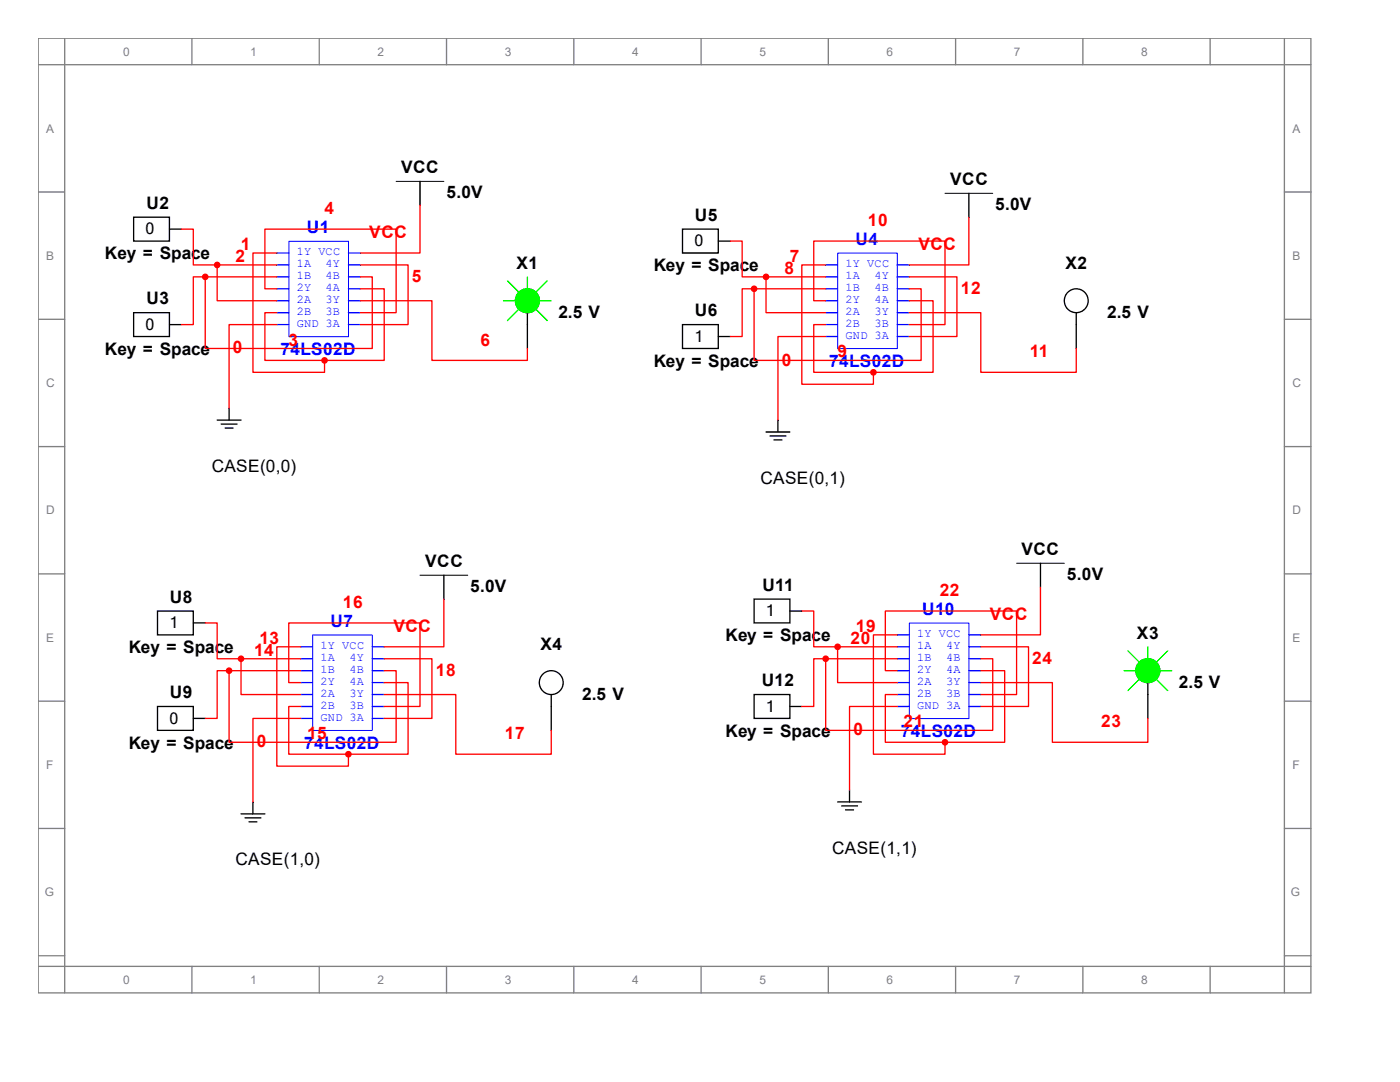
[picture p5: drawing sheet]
<svg xmlns="http://www.w3.org/2000/svg" width="279mm" height="216mm" viewBox="0 0 279 216" stroke-linecap="round" stroke-linejoin="round" font-family="sans-serif">
<g fill="none" stroke="#808080" stroke-width=".26">
<path d="M7.6 7.6h254v190.5h-254zM7.6 12.9h254M12.9 7.6v190.5M38.3 7.6v5.3M63.7 7.6v5.3M89.1 7.6v5.3M114.5 7.6v5.3M139.9 7.6v5.3M165.3 7.6v5.3M190.7 7.6v5.3M216.1 7.6v5.3M241.5 7.6v5.3"/>
<path d="M256.3 7.6v190.5M7.6 38.3h5.3M256.3 38.3h5.3M7.6 63.7h5.3M256.3 63.7h5.3M7.6 89.1h5.3M256.3 89.1h5.3M7.6 114.5h5.3M256.3 114.5h5.3M7.6 139.9h5.3M256.3 139.9h5.3M7.6 165.3h5.3"/>
<path d="M256.3 165.3h5.3M7.6 190.7h5.3M7.6 192.8h254M38.3 192.8v5.3M63.7 192.8v5.3M89.1 192.8v5.3M114.5 192.8v5.3M139.9 192.8v5.3M165.3 192.8v5.3M190.7 192.8v5.3M216.1 192.8v5.3M241.5 192.8v5.3"/>
<path d="M256.3 190.7h5.3"/>
</g>
<path d="M57.7 48.1h11.9v19.1h-11.9z" fill="none" stroke="#00f" stroke-width=".2"/>
<path d="M55.2 52.9h2.4" fill="none" stroke="#00f" stroke-width=".26"/>
<path d="M55.2 55.2h2.4" fill="none" stroke="#00f" stroke-width=".26"/>
<path d="M55.2 50.5h2.4" fill="none" stroke="#00f" stroke-width=".26"/>
<path d="M55.2 60h2.4" fill="none" stroke="#00f" stroke-width=".26"/>
<path d="M55.2 62.4h2.4" fill="none" stroke="#00f" stroke-width=".26"/>
<path d="M55.2 57.6h2.4" fill="none" stroke="#00f" stroke-width=".26"/>
<path d="M55.2 64.8h2.4" fill="none" stroke="#00f" stroke-width=".26"/>
<path d="M69.5 60h2.4" fill="none" stroke="#00f" stroke-width=".26"/>
<path d="M69.5 62.4h2.4" fill="none" stroke="#00f" stroke-width=".26"/>
<path d="M69.5 64.8h2.4" fill="none" stroke="#00f" stroke-width=".26"/>
<path d="M69.5 52.9h2.4" fill="none" stroke="#00f" stroke-width=".26"/>
<path d="M69.5 55.2h2.4" fill="none" stroke="#00f" stroke-width=".26"/>
<path d="M69.5 57.6h2.4" fill="none" stroke="#00f" stroke-width=".26"/>
<path d="M69.5 50.5h2.4" fill="none" stroke="#00f" stroke-width=".26"/>
<path d="M79.1 36.2h9.5" fill="none" stroke="#000" stroke-width=".2"/>
<path d="M83.8 36.2v4.8M26.7 43.3h7.1v4.8h-7.1zM33.8 45.7h2.4M26.7 62.4h7.1v4.8h-7.1zM33.8 64.8h2.4M43.3 83.8h4.8M44.1 84.6h3.2M44.9 85.4h1.6M45.7 81.4v2.4" fill="none" stroke="#000" stroke-width=".26"/>
<g fill="#f00" stroke="#f00" stroke-width=".26">
<circle cx="43.3" cy="52.9" r=".53"/>
<circle cx="41" cy="55.2" r=".53"/>
<circle cx="64.8" cy="71.9" r=".53"/>
</g>
<path d="M36.2 45.7h2.4v7.2h4.7M41 55.2h-2.4v9.6h-2.4M41 55.2v14.3h33.3v-14.3h-2.4M41 55.2h14.2M43.3 52.9v7.1h11.9M43.3 52.9h11.9M55.2 50.5h-4.7v23.8h14.3v-2.4M55.2 57.6h-2.3v-11.9h26.2v16.7h-7.2M71.9 57.6h4.8v14.3h-11.9M71.9 52.9h9.5v11.9h-9.5M83.8 41v9.5h-11.9M55.2 62.4h-2.3v9.5h11.9" fill="none" stroke="#f00" stroke-width=".26"/>
<path d="M167.2 50.5h11.9v19.1h-11.9z" fill="none" stroke="#00f" stroke-width=".2"/>
<path d="M164.8 55.2h2.4" fill="none" stroke="#00f" stroke-width=".26"/>
<path d="M164.8 57.6h2.4" fill="none" stroke="#00f" stroke-width=".26"/>
<path d="M164.8 52.9h2.4" fill="none" stroke="#00f" stroke-width=".26"/>
<path d="M164.8 62.4h2.4" fill="none" stroke="#00f" stroke-width=".26"/>
<path d="M164.8 64.8h2.4" fill="none" stroke="#00f" stroke-width=".26"/>
<path d="M164.8 60h2.4" fill="none" stroke="#00f" stroke-width=".26"/>
<path d="M164.8 67.2h2.4" fill="none" stroke="#00f" stroke-width=".26"/>
<path d="M179.1 62.4h2.4" fill="none" stroke="#00f" stroke-width=".26"/>
<path d="M179.1 64.8h2.4" fill="none" stroke="#00f" stroke-width=".26"/>
<path d="M179.1 67.2h2.4" fill="none" stroke="#00f" stroke-width=".26"/>
<path d="M179.1 55.2h2.4" fill="none" stroke="#00f" stroke-width=".26"/>
<path d="M179.1 57.6h2.4" fill="none" stroke="#00f" stroke-width=".26"/>
<path d="M179.1 60h2.4" fill="none" stroke="#00f" stroke-width=".26"/>
<path d="M179.1 52.9h2.4" fill="none" stroke="#00f" stroke-width=".26"/>
<path d="M188.6 38.6h9.5" fill="none" stroke="#000" stroke-width=".2"/>
<path d="M193.4 38.6v4.7M136.2 45.7h7.2v4.8h-7.2zM143.4 48.1h2.3M136.2 64.8h7.2v4.7h-7.2zM143.4 67.2h2.3M152.9 86.2h4.7M153.7 87h3.1M154.5 87.8h1.6M155.3 83.8v2.4" fill="none" stroke="#000" stroke-width=".26"/>
<g fill="#f00" stroke="#f00" stroke-width=".26">
<circle cx="152.9" cy="55.2" r=".53"/>
<circle cx="150.5" cy="57.6" r=".53"/>
<circle cx="174.3" cy="74.3" r=".53"/>
</g>
<path d="M145.7 48.1h2.4v7.1h4.8M150.5 57.6h-2.4v9.6h-2.4M150.5 57.6v14.3h33.3v-14.3h-2.3M150.5 57.6h14.3M152.9 55.2v7.2h11.9M152.9 55.2h11.9M164.8 52.9h-4.8v23.8h14.3v-2.4M181.5 55.2h9.5v12h-9.5M193.4 43.3v9.6h-11.9M164.8 64.8h-2.4v9.5h11.9M164.8 60h-2.4v-11.9h26.2v16.7h-7.1M181.5 60h4.7v14.3h-11.9" fill="none" stroke="#f00" stroke-width=".26"/>
<path d="M62.4 126.7h11.9v19.1h-11.9z" fill="none" stroke="#00f" stroke-width=".2"/>
<path d="M60 131.4h2.4" fill="none" stroke="#00f" stroke-width=".26"/>
<path d="M60 133.8h2.4" fill="none" stroke="#00f" stroke-width=".26"/>
<path d="M60 129.1h2.4" fill="none" stroke="#00f" stroke-width=".26"/>
<path d="M60 138.6h2.4" fill="none" stroke="#00f" stroke-width=".26"/>
<path d="M60 141h2.4" fill="none" stroke="#00f" stroke-width=".26"/>
<path d="M60 136.2h2.4" fill="none" stroke="#00f" stroke-width=".26"/>
<path d="M60 143.4h2.4" fill="none" stroke="#00f" stroke-width=".26"/>
<path d="M74.3 138.6h2.4" fill="none" stroke="#00f" stroke-width=".26"/>
<path d="M74.3 141h2.4" fill="none" stroke="#00f" stroke-width=".26"/>
<path d="M74.3 143.4h2.4" fill="none" stroke="#00f" stroke-width=".26"/>
<path d="M74.3 131.4h2.4" fill="none" stroke="#00f" stroke-width=".26"/>
<path d="M74.3 133.8h2.4" fill="none" stroke="#00f" stroke-width=".26"/>
<path d="M74.3 136.2h2.4" fill="none" stroke="#00f" stroke-width=".26"/>
<path d="M74.3 129.1h2.4" fill="none" stroke="#00f" stroke-width=".26"/>
<path d="M83.8 114.8h9.5" fill="none" stroke="#000" stroke-width=".2"/>
<path d="M88.6 114.8v4.7M31.4 121.9h7.2v4.8h-7.2zM38.6 124.3h2.4M31.4 141h7.2v4.7h-7.2zM38.6 143.4h2.4M48.1 162.4h4.8M48.9 163.2h3.2M49.7 164h1.6M50.5 160v2.4" fill="none" stroke="#000" stroke-width=".26"/>
<g fill="#f00" stroke="#f00" stroke-width=".26">
<circle cx="48.1" cy="131.4" r=".53"/>
<circle cx="45.7" cy="133.8" r=".53"/>
<circle cx="69.5" cy="150.5" r=".53"/>
</g>
<path d="M88.6 119.5v9.6h-11.9M41 124.3h2.3v7.1h4.8M45.7 133.8h-2.4v9.6h-2.3M45.7 133.8v14.3h33.4v-14.3h-2.4M45.7 133.8h14.3M48.1 131.4v7.2h11.9M48.1 131.4h11.9M60 129.1h-4.8v23.8h14.3v-2.4M60 136.2h-2.4v-11.9h26.2v16.7h-7.1M76.7 136.2h4.7v14.3h-11.9M76.7 131.4h9.5v12h-9.5M60 141h-2.4v9.5h11.9" fill="none" stroke="#f00" stroke-width=".26"/>
<path d="M181.5 124.3h11.9v19.1h-11.9z" fill="none" stroke="#00f" stroke-width=".2"/>
<path d="M179.1 129.1h2.4" fill="none" stroke="#00f" stroke-width=".26"/>
<path d="M179.1 131.4h2.4" fill="none" stroke="#00f" stroke-width=".26"/>
<path d="M179.1 126.7h2.4" fill="none" stroke="#00f" stroke-width=".26"/>
<path d="M179.1 136.2h2.4" fill="none" stroke="#00f" stroke-width=".26"/>
<path d="M179.1 138.6h2.4" fill="none" stroke="#00f" stroke-width=".26"/>
<path d="M179.1 133.8h2.4" fill="none" stroke="#00f" stroke-width=".26"/>
<path d="M179.1 141h2.4" fill="none" stroke="#00f" stroke-width=".26"/>
<path d="M193.4 136.2h2.3" fill="none" stroke="#00f" stroke-width=".26"/>
<path d="M193.4 138.6h2.3" fill="none" stroke="#00f" stroke-width=".26"/>
<path d="M193.4 141h2.3" fill="none" stroke="#00f" stroke-width=".26"/>
<path d="M193.4 129.1h2.3" fill="none" stroke="#00f" stroke-width=".26"/>
<path d="M193.4 131.4h2.3" fill="none" stroke="#00f" stroke-width=".26"/>
<path d="M193.4 133.8h2.3" fill="none" stroke="#00f" stroke-width=".26"/>
<path d="M193.4 126.7h2.3" fill="none" stroke="#00f" stroke-width=".26"/>
<path d="M202.9 112.4h9.5" fill="none" stroke="#000" stroke-width=".2"/>
<g fill="none" stroke="#000" stroke-width=".26">
<path d="M105.3 62.4v7.1M214.8 62.4v7.1M150.5 119.5h7.1v4.8h-7.1zM207.6 112.4v4.8M110 138.6v7.1M150.5 138.6h7.1v4.8h-7.1zM157.6 121.9h2.4M229.1 136.2v7.2M157.6 141h2.4M169.5 157.6v2.4M167.2 160h4.7M168 160.8h3.1"/>
<path d="M168.8 161.6h1.5"/>
<circle cx="105.3" cy="60" r="2.38"/>
<circle cx="214.8" cy="60" r="2.38"/>
<circle cx="110" cy="136.2" r="2.38"/>
<circle cx="229.1" cy="133.8" r="2.38"/>
</g>
<g fill="#f00" stroke="#f00" stroke-width=".26">
<circle cx="167.2" cy="129.1" r=".53"/>
<circle cx="164.8" cy="131.4" r=".53"/>
<circle cx="188.6" cy="148.1" r=".53"/>
</g>
<g fill="none" stroke="#f00" stroke-width=".26">
<path d="M55.2 64.8h-9.5v16.6M71.9 60h14.3v11.9h19.1v-2.4M164.8 67.2h-9.5v16.6M181.5 62.4h14.2v11.9h19.1v-4.8M207.6 117.2v9.5h-11.9M76.7 138.6h14.3v11.9h19v-4.8M160 121.9h2.4v7.2h4.8M164.8 131.4h-2.4v9.6h-2.4M164.8 131.4v14.3h33.3v-14.3h-2.4M164.8 131.4h14.3M167.2 129.1v7.1h11.9M167.2 129.1h11.9"/>
<path d="M179.1 138.6h-2.4v9.5h11.9M179.1 126.7h-4.8v23.8h14.3v-2.4M179.1 133.8h-2.4v-11.9h26.2v16.7h-7.2M195.7 133.8h4.8v14.3h-11.9M195.7 129.1h9.6v11.9h-9.6M195.7 136.2h14.3v11.9h19.1v-4.7M60 143.4h-9.5v16.6M179.1 141h-9.6v16.6"/>
</g>
<g fill="none" stroke="#0f0" stroke-width=".26">
<path d="M101.3 56l2.4 2.4M105.3 55.2v2.4M109.2 56l-2.4 2.4M100.5 60h2.4M103.7 61.6l-2.4 2.4M106.8 61.6l2.4 2.4M107.6 60h2.4M224.3 133.8h2.4M225.1 129.9l2.4 2.3M227.5 135.4l-2.4 2.4M229.1 129.1v2.3M230.7 135.4l2.3 2.4"/>
<path d="M231.5 133.8h2.3M233 129.9l-2.3 2.3"/>
</g>
<g fill="#0f0" stroke="#0f0" stroke-width=".26">
<circle cx="105.3" cy="60" r="2.38"/>
<circle cx="229.1" cy="133.8" r="2.38"/>
</g>
<g font-size="3.4">
<text x="80.1" y="34.5">VCC</text>
<text x="29.2" y="41.7">U2</text>
<text x="89.1" y="39.6">5.0V</text>
<text x="189.6" y="37">VCC</text>
<text x="198.6" y="42">5.0V</text>
<text x="138.7" y="44.1">U5</text>
<text x="21" y="51.8">Key = Space</text>
<text x="103.1" y="53.6">X1</text>
<text x="212.6" y="53.6">X2</text>
<text x="130.5" y="54.1">Key = Space</text>
<text x="29.2" y="60.7">U3</text>
<text x="111.4" y="63.4">2.5 V</text>
<text x="138.7" y="63.1">U6</text>
<text x="221" y="63.4">2.5 V</text>
<text x="21" y="70.8">Key = Space</text>
<text x="130.5" y="73.2">Key = Space</text>
<text x="42.2" y="94.1">CASE(0,0)</text>
<text x="151.8" y="96.5">CASE(0,1)</text>
<text x="84.8" y="113.2">VCC</text>
<text x="203.9" y="110.7">VCC</text>
<text x="93.8" y="118.2">5.0V</text>
<text x="152.1" y="117.9">U11</text>
<text x="212.9" y="115.8">5.0V</text>
<text x="33.9" y="120.3">U8</text>
<text x="25.7" y="130.3">Key = Space</text>
<text x="107.9" y="129.8">X4</text>
<text x="144.8" y="128">Key = Space</text>
<text x="226.9" y="127.4">X3</text>
<text x="152" y="136.9">U12</text>
<text x="235.3" y="137.2">2.5 V</text>
<text x="33.9" y="139.3">U9</text>
<text x="116.2" y="139.6">2.5 V</text>
<text x="25.7" y="149.4">Key = Space</text>
<text x="144.8" y="147">Key = Space</text>
<text x="47" y="172.7">CASE(1,0)</text>
<text x="166.1" y="170.3">CASE(1,1)</text>
</g>
<g font-size="3.4" fill="#00f">
<text x="61.2" y="46.5">U1</text>
<text x="170.7" y="48.9">U4</text>
<text x="56" y="70.8">74LS02D</text>
<text x="165.5" y="73.2">74LS02D</text>
<text x="66" y="125.1">U7</text>
<text x="184" y="122.7">U10</text>
<text x="60.7" y="149.4">74LS02D</text>
<text x="179.8" y="147">74LS02D</text>
</g>
<g font-size="3.4" fill="#f00">
<text x="64.8" y="42.8">4</text>
<text x="73.7" y="47.5">VCC</text>
<text x="173.2" y="45.1">10</text>
<text x="47" y="52.3">2</text>
<text x="48" y="49.9">1</text>
<text x="157.6" y="52.3">7</text>
<text x="183.3" y="49.9">VCC</text>
<text x="82.2" y="56.3">5</text>
<text x="156.5" y="54.7">8</text>
<text x="191.8" y="58.6">12</text>
<text x="46.5" y="70.5">0</text>
<text x="57.6" y="69">3</text>
<text x="95.9" y="69">6</text>
<text x="167.1" y="71.3">9</text>
<text x="205.5" y="71.3">11</text>
<text x="156" y="72.9">0</text>
<text x="187.5" y="119">22</text>
<text x="68.4" y="121.3">16</text>
<text x="197.5" y="123.7">VCC</text>
<text x="50.7" y="130.9">14</text>
<text x="51.8" y="128.5">13</text>
<text x="78.5" y="126.1">VCC</text>
<text x="169.8" y="128.5">20</text>
<text x="170.8" y="126.1">19</text>
<text x="87" y="134.8">18</text>
<text x="206" y="132.5">24</text>
<text x="51.2" y="149.1">0</text>
<text x="61.3" y="147.5">15</text>
<text x="100.8" y="147.5">17</text>
<text x="170.3" y="146.7">0</text>
<text x="180.3" y="145.2">21</text>
<text x="219.8" y="145.2">23</text>
</g>
<g font-size="3.2">
<text x="29" y="46.8">0</text>
<text x="138.6" y="49.1">0</text>
<text x="29" y="65.8">0</text>
<text x="138.6" y="68.2">1</text>
<text x="33.8" y="125.3">1</text>
<text x="152.9" y="123">1</text>
<text x="152.9" y="142">1</text>
<text x="33.8" y="144.4">0</text>
</g>
<g font-size="2.4" fill="#808080">
<text x="24.6" y="11.1">0</text>
<text x="50" y="11.1">1</text>
<text x="75.4" y="11.1">2</text>
<text x="100.8" y="11.1">3</text>
<text x="126.2" y="11.1">4</text>
<text x="151.6" y="11.1">5</text>
<text x="177" y="11.1">6</text>
<text x="202.4" y="11.1">7</text>
<text x="227.8" y="11.1">8</text>
<text x="9.2" y="26.5">A</text>
<text x="257.9" y="26.5">A</text>
<text x="9.2" y="51.9">B</text>
<text x="257.9" y="51.9">B</text>
<text x="9.2" y="77.3">C</text>
<text x="257.9" y="77.3">C</text>
<text x="9.2" y="102.7">D</text>
<text x="257.9" y="102.7">D</text>
<text x="9.2" y="128.1">E</text>
<text x="257.9" y="128.1">E</text>
<text x="9.2" y="153.5">F</text>
<text x="257.9" y="153.5">F</text>
<text x="8.9" y="178.9">G</text>
<text x="257.6" y="178.9">G</text>
<text x="24.6" y="196.3">0</text>
<text x="50" y="196.3">1</text>
<text x="75.4" y="196.3">2</text>
<text x="100.8" y="196.3">3</text>
<text x="126.2" y="196.3">4</text>
<text x="151.6" y="196.3">5</text>
<text x="177" y="196.3">6</text>
<text x="202.4" y="196.3">7</text>
<text x="227.8" y="196.3">8</text>
</g>
<g font-size="2.4" fill="#00f">
<text x="59.2" y="53.3">1A</text>
<text x="59.2" y="51">1Y VCC</text>
<text x="65" y="53.3">4Y</text>
<text x="168.7" y="53.3">1Y VCC</text>
<text x="59.2" y="55.8">1B</text>
<text x="59.2" y="58.1">2Y</text>
<text x="65" y="55.8">4B</text>
<text x="65" y="58.1">4A</text>
<text x="168.7" y="55.8">1A</text>
<text x="168.7" y="58.1">1B</text>
<text x="174.5" y="55.8">4Y</text>
<text x="174.5" y="58.1">4B</text>
<text x="59.2" y="60.5">2A</text>
<text x="59.2" y="62.9">2B</text>
<text x="59.2" y="65.3">GND 3A</text>
<text x="65" y="60.5">3Y</text>
<text x="65" y="62.9">3B</text>
<text x="168.7" y="62.9">2A</text>
<text x="168.7" y="65.3">2B</text>
<text x="168.7" y="60.5">2Y</text>
<text x="174.5" y="62.9">3Y</text>
<text x="174.5" y="65.3">3B</text>
<text x="174.5" y="60.5">4A</text>
<text x="168.7" y="67.6">GND 3A</text>
<text x="64" y="132">1A</text>
<text x="64" y="129.5">1Y VCC</text>
<text x="69.8" y="132">4Y</text>
<text x="183" y="129.5">1A</text>
<text x="183" y="132">1B</text>
<text x="183" y="127.2">1Y VCC</text>
<text x="188.8" y="129.5">4Y</text>
<text x="188.8" y="132">4B</text>
<text x="64" y="134.3">1B</text>
<text x="64" y="136.7">2Y</text>
<text x="69.8" y="134.3">4B</text>
<text x="69.8" y="136.7">4A</text>
<text x="183" y="136.7">2A</text>
<text x="183" y="134.3">2Y</text>
<text x="188.8" y="136.7">3Y</text>
<text x="188.8" y="134.3">4A</text>
<text x="64" y="139.1">2A</text>
<text x="64" y="141.5">2B</text>
<text x="64" y="143.8">GND 3A</text>
<text x="69.8" y="139.1">3Y</text>
<text x="69.8" y="141.5">3B</text>
<text x="183" y="139.1">2B</text>
<text x="183" y="141.5">GND 3A</text>
<text x="188.8" y="139.1">3B</text>
</g>
</svg>
